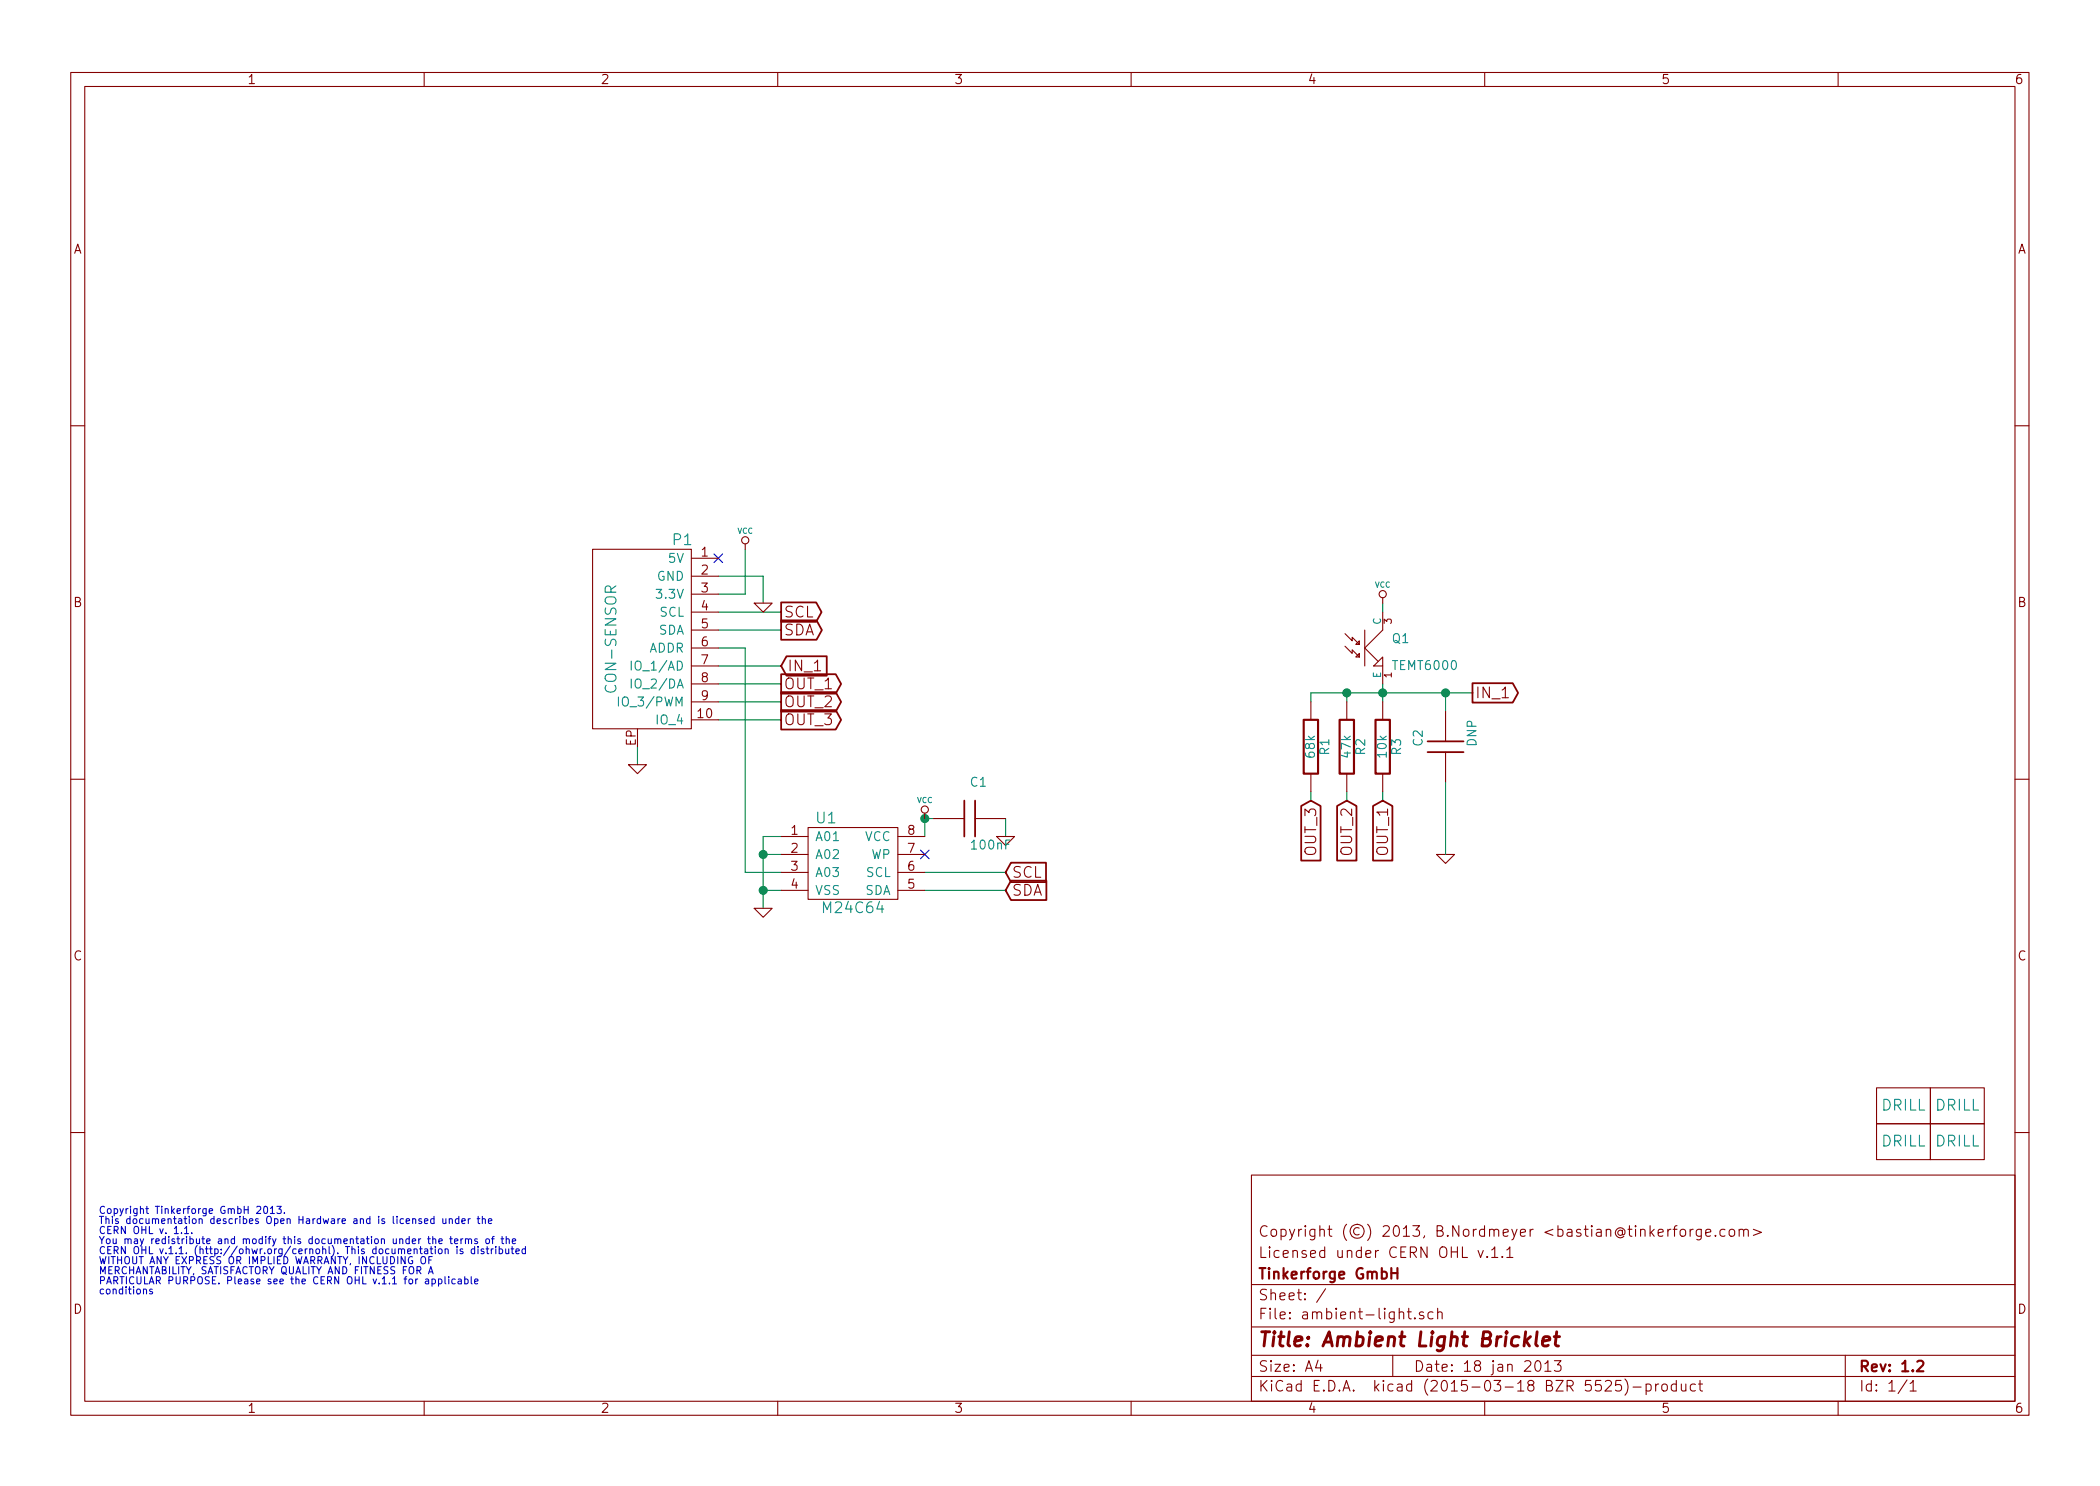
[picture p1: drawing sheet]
<svg xmlns="http://www.w3.org/2000/svg" width="297mm" height="210mm" viewBox="0 0 297 210" stroke-linecap="round" stroke-linejoin="round" font-family="sans-serif">
<g fill="none" stroke="#840000" stroke-width=".15">
<path d="M10 10.3h277v189.9h-277zM12 12.2h273v186.1h-273zM60 10.3v1.9M110 10.3v1.9M160 10.3v1.9M210 10.3v1.9M260 10.3v1.9M10 60.2h2M83.8 77.7h14v25.4h-14zM97.8 79h3.8M105.4 77v.7M285 60.2h2"/>
<path d="M97.8 81.5h3.8M97.8 84.1h3.8M97.8 86.6h3.8M97.8 89.1h3.8M97.8 91.7h3.8M97.8 94.2h3.8M97.8 96.8h3.8M97.8 99.3h3.8M106.7 85.3h2.5l-1.3 1.3zM185.4 99.3v2.5M190.2 91.4l1.1 1.1v-.6l1 1.1M190.2 89.7l1.1 1v-.5l1 1"/>
<path d="M190.5 99.3v2.5M191.8 93l.5-.5v.5zM191.8 91.2l.5-.5v.5zM193 89.1v5.1M195.6 84.6v.7M195.6 93v1.2h-1.3zM195.6 86.6v2.5l-2.6 2.6 1.9 1.9M195.6 94.2v2.6M195.6 99.3v2.5M10 110.3h2M88.9 108.2h2.5l-1.2 1.3zM97.8 101.8h3.8"/>
<path d="M110.5 118.4h3.8M114.3 117.1h12.7v10.1h-12.7zM127 118.4h3.8M130.8 115.1v.7M132.1 115.8h4.3M137.9 115.8h4.3M141 118.4h2.5l-1.3 1.2zM185.4 109.5v2.5M190.5 109.5v2.5M195.6 109.5v2.5M204.5 100.6v4.3M204.5 106.4v4.3"/>
<path d="M285 110.3h2M106.7 128.5h2.5l-1.3 1.3zM110.5 120.9h3.8M110.5 123.4h3.8M110.5 126h3.8M127 120.9h3.8M127 123.4h3.8M127 126h3.8M203.2 120.9h2.5l-1.2 1.3zM265.4 159h7.6v5.1h-7.6zM265.4 153.9h7.6v5.1h-7.6zM273 153.9h7.7v5.1h-7.7z"/>
<path d="M273 159h7.7v5.1h-7.7zM10 160.2h2M177 166.3h108v32h-108zM209.1 176.9l.3 1 .4-1M210.4 177.8v.1l-.1-.1h.1v.1M211 176.9l.4-.5v1.5M211 177.9h.9M212.5 177.8h.1l-.1 .1-.1-.1h.1v.1M213.1 176.9l.5-.5v1.5M213.1 177.9h.9M236.3 173.9l-.2 .1-.2 .2M236.7 173.9h.5"/>
<path d="M237.2 173.4l-.3 .1v.2v1.2M237.7 174.1a.41 .41 0 0 1 .7 .1v.4a.41 .41 0 0 1-.4 .3 .41 .41 0 0 1-.4-.3zM239.1 173.9v1M239.5 173.9l-.3 .1-.1 .2M240.6 173.9v1.3a.39 .39 0 0 1-.6 .2M240.6 174l-.4-.1-.3 .3 .1 .6 .2 .1 .4-.1M241.3 174.4l.7-.1-.1-.3-.4-.1-.2 .2 .1 .7 .1 .1 .4-.1M242.6 174.8h.1l-.1 .1v-.1v.1M244 174l-.4-.1-.3 .3 .1 .6 .2 .1 .4-.1M244.7 174.1a.41 .41 0 0 1 .7 .1v.4a.41 .41 0 0 1-.4 .3 .41 .41 0 0 1-.4-.3zM246 174.1a.38 .38 0 0 1 .6 0v.8M246 173.9v1"/>
<path d="M246.6 174.1a.36 .36 0 0 1 .4-.2 .36 .36 0 0 1 .3 .2v.8M248 173.9l1.1 .5-1.1 .4M285 160.2h2M60 198.3v1.9M110 198.3v1.9M160 198.3v1.9M177 194.8h108M177 191.8h108M177 187.8h108M177 181.8h108M186.4 192.5l-.3 1h.9M186.8 193v1"/>
<path d="M187.5 182.3l-1.3 2M197 191.8v3M199.1 185.6h.5M199.3 185.1v1.3l.2 .2h.1M200.1 186.5h.1l-.1 .1v-.1v.1M201.3 185.7a.37 .37 0 0 0-.5 .1v.1a.54 .54 0 0 0 .5 .3l.1 .1-.1 .2-.1 .1-.4-.1M202.7 185.7l-.4-.1-.3 .3 .1 .6 .2 .1 .4-.1M203.4 185.7a.38 .38 0 0 1 .6 .1v.8M203.4 185.1v1.5M210 198.3v1.9M217.2 192.7a.35 .35 0 0 1 .4-.2 .35 .35 0 0 1 .3 .3 .77 .77 0 0 1-.5 1.2 .9 .9 0 0 1-.2-1.3zM218.5 193l.4-.5v1.5"/>
<path d="M218.5 194h.9M219.9 192.5h.9l-.5 .6 .4 .1 .1 .2-.1 .5-.2 .1h-.4l-.2-.1M227.1 195.5l.2-.2 .5 .1a.37 .37 0 0 1 .1 .6l-.9 .8h.9M229.3 195.3h-.7l-.1 .7a.62 .62 0 0 1 .7 0l.2 .2-.1 .5-.2 .1h-.4l-.2-.1M229.8 195.1a1.71 1.71 0 0 1 0 2.3M231 196.3h1.1M232.8 195.9a.48 .48 0 0 1 .7 .1l.1 .1-.1 .6a.48 .48 0 0 1-.7 0M232.8 195.8v1.5M234.2 195.8v1M234.6 195.8l-.3 .1-.1 .2M235.1 196a.41 .41 0 0 1 .7 .1v.4a.41 .41 0 0 1-.4 .3 .41 .41 0 0 1-.3-.3zM237.1 195.9l-.4-.1-.3 .3 .1 .6 .2 .1 .4-.1"/>
<path d="M237.1 195.3v1.5M237.8 195.8l.1 .9a.4 .4 0 0 0 .6 0M238.5 195.8v1M239.8 195.9l-.4-.1-.3 .3 .1 .6 .2 .1 .4-.1M240.3 195.8h.5M240.5 195.3v1.3l.2 .2h.1M260 198.3v1.9M261 191.8v6.5M269.7 195.2l-1.2 2M270.2 195.8l.4-.5v1.5M270.2 196.8h.8"/>
<circle cx="105.4" cy="76.4" r=".51"/>
<circle cx="195.6" cy="84.1" r=".51"/>
<circle cx="130.8" cy="114.5" r=".51"/>
</g>
<path d="M184.4 101.8h2v7.7h-2zM189.5 101.8h2v7.7h-2zM194.6 101.8h2v7.7h-2zM197.7 179.4v1.5M196.8 180.1h.9M271.2 192.7l.2-.2 .5 .1a.37 .37 0 0 1 .1 .6l-.9 .8h1" fill="none" stroke="#840000" stroke-width=".3"/>
<path d="M217.4 188.4l-.2 1.8 .3 .2M218.2 189.8l1-.2v-.4l-.6-.1-.3 .3-.1 .8v.1l.2 .1 .6-.1M219.8 189.1h.8M220.2 188.4l-.2 1.8 .1 .1 .3 .1" fill="none" stroke="#840000" stroke-width=".41"/>
<g fill="none" stroke="#0000c2" stroke-width=".15">
<path d="M26.1 173.8l.3-.3v1M27.1 174.4v.1M36.3 170.8l.4-.1 .2 .1v.2l-.6 .7h.6M37.4 170.8l.2-.1a.59 .59 0 0 1-.1 1l-.1-.1-.1-.3zM38.3 171l.2-.3v1M39.2 170.7h.6l-.4 .4 .4 .1v.4l-.2 .1-.4-.1M40.2 171.6v.1M59.7 177.8h.4a.67 .67 0 0 1-.1 1h-.3a.78 .78 0 0 1 0-1zM60 172.8l.5-.1v-.2l-.3-.1-.2 .2 .1 .5h.4M60.7 178.3h.3M60.7 180h.5M61.1 177.8h-.4v1"/>
<path d="M61.2 175.4l.1-.1h.3v.7M61.2 174.9v1.1M61.4 172.5l-.3-.1-.2 .2 .1 .5h.4M61.4 172.1v1M62.1 175.6l.5-.1-.1-.2h-.3l-.1 .1v.5h.4M62.1 176.8l.2-.1 .2 .2v.3l-.2 .2-.2-.1-.1-.1zM62.6 172.4l.1 .7h.2l.2-.1M63 176.8l.1-.1 .2 .1 .1 .6M63 176.7v.7M63.1 172.4v.7M63.6 172.5l.1-.1 .2 .1 .1 .6M63.6 172.4v.7"/>
<path d="M63.6 175.3h.4M63.8 174.9v.9l.2 .2M64.3 175.6l.5-.1-.1-.2h-.3l-.1 .1v.5h.4M64.6 176.4v.1M64.6 176.7v.7M64.9 172.5l-.3-.1-.2 .2 .1 .5h.4M64.9 172.1v1M65.2 175.3v.7M65.3 172.8l.5-.1v-.2l-.3-.1-.2 .2 .1 .5h.4M65.5 176.8l-.3-.1-.1 .2 .1 .2h.3v.2h-.4M65.5 175.3h-.2l-.1 .2M65.8 175.4l.2-.1h.2l.1 .7"/>
<path d="M65.8 175.3v.7M66.2 172.4v.7M66.3 175.4l.1-.1h.2l.1 .7M66.5 172.4l-.2 .1-.1 .1M67.1 176.8l-.3-.1-.2 .2 .1 .4h.4M67.1 176.4v1M67.5 172.4h.4M67.5 175.3h-.2l-.2 .1 .1 .2 .3 .1v.2h-.4M67.6 176.4v.1M67.6 176.7v.7M67.6 172.1v.9l.3 .1M68.2 172.5l.2-.1 .2 .1 .1 .6"/>
<path d="M68.2 172.1v1M68.4 176.8l-.2-.1-.2 .2 .2 .2h.2v.2h-.4M68.8 176.7h.3M68.8 175.3h.2l.2 .2v.3l-.2 .2-.2-.1-.1-.1zM68.9 176.4v.8l.2 .2M69.1 172.8l.5-.1-.1-.2-.3-.1-.1 .2v.5h.4M69.5 176.7v.7M69.5 175.3h.4M69.8 176.7l-.2 .1-.1 .1M69.9 174.9l-.2 .2v.9M70.1 176.4v.1M70.1 176.7v.7"/>
<path d="M70.6 176.8l.3-.1 .2 .2-.1 .4h-.4M70.6 176.4v1M70.9 175.3h.3M71 174.9v.9l.2 .2M71.5 176.7l.1 .6 .2 .1 .2-.1M71.6 175.4l.1-.1h.3v.7M71.6 174.9v1.1M72 176.7v.7M72.3 176.7h.4M72.4 176.4v.8l.3 .2M72.5 175.6l.4-.1v-.2h-.3l-.1 .1v.5h.4M73 177.1l.5-.1-.1-.2-.3-.1-.1 .2v.4h.4"/>
<path d="M74.3 176.8l-.3-.1-.2 .2 .1 .4h.4M74.3 176.4v1M21.5 182.4h-.2l-.1 .1 .1 .2 .2 .1v.2h-.3M60.6 180.2l.3-1 .4 1M61.1 181h.3l.2 .2-.1 .4h-.4M61.1 181v1M62 181h.3l.2 .2-.1 .4h-.4M62 181v1M62.9 180.6v.9l.2 .2M63.5 180.6v.1M63.5 181v.7M64.4 181h-.3l-.2 .2 .1 .4h.4"/>
<path d="M64.8 181h.4l.1 .7M65.3 181.2l-.4 .1-.1 .1 .1 .3 .4-.1M65.7 181h.3l.2 .2-.1 .4h-.4M65.7 180.6v1.1M66.6 180.6v.9l.2 .2M67.1 181.3l.5-.1v-.2h-.3l-.2 .1 .1 .5h.4"/>
</g>
<path d="M101 78.4l1.2 1.2M102.2 78.4l-1.2 1.2M130.2 120.3l1.2 1.2M131.4 120.3l-1.2 1.2" fill="none" stroke="#000084" stroke-width=".15"/>
<g fill="none" stroke="#008400" stroke-width=".15">
<path d="M105.4 77.7v6.4h-3.8M101.6 91.7h3.8v31.7h5.1M101.6 99.3h8.9M101.6 89.1h8.9M101.6 81.5h6.3v3.8M101.6 86.6h8.9M101.6 94.2h8.9M101.6 96.8h8.9M190.5 98v1.3M195.6 85.3v1.3M195.6 96.8v2.5M204.5 98v2.6"/>
<path d="M208.3 98h-22.9v1.3M90.2 105.7v2.5M101.6 101.8h8.9M110.5 118.4h-2.6v10.1M132.1 115.8h-1.3v2.6M142.2 115.8v2.6M185.4 112v1.3M190.5 112v1.3M195.6 112v1.3M204.5 110.7v10.2M107.9 120.9h2.6M107.9 126h2.6"/>
<path d="M130.8 123.4h11.4M130.8 126h11.4"/>
</g>
<g fill="#008400" stroke="#008400" stroke-width=".25">
<circle cx="195.6" cy="98" r=".51"/>
<circle cx="108" cy="126" r=".51"/>
<circle cx="108" cy="120.9" r=".51"/>
<circle cx="130.8" cy="115.8" r=".51"/>
<circle cx="190.5" cy="98" r=".51"/>
<circle cx="204.5" cy="98" r=".51"/>
</g>
<g fill="none" stroke="#840000" stroke-width=".25">
<path d="M110.5 97.9h7.7l.8 1.4-.8 1.4h-7.7zM110.5 95.4h7.7l.8 1.4-.8 1.3h-7.7zM110.5 87.8h5l.8 1.3-.8 1.4h-5zM110.5 85.2h4.9l.8 1.4-.8 1.4h-4.9zM111.3 92.9h5.6v2.7h-5.6l-.8-1.4zM208.3 96.7h5.7l.7 1.3-.7 1.4h-5.7zM110.5 100.5h7.7l.8 1.3-.8 1.4h-7.7zM136.4 113.3v5.1M137.9 113.3v5.1M184 114l1.4-.7 1.4 .7v7.8h-2.8zM189.1 114l1.4-.7 1.4 .7v7.8h-2.8zM194.2 114l1.4-.7 1.4 .7v7.8h-2.8z"/>
<path d="M201.9 106.4h5.1M201.9 104.9h5.1M143 124.6h5v2.7h-5l-.8-1.3zM143 122.1h5v2.7h-5l-.8-1.4z"/>
</g>
<path d="M87.5 98.6v1.3M89.3 93.5v1.3M89.3 96.1v1.3" fill="none" stroke="#008484" stroke-width=".15"/>
<text font-size="2.8" fill="#840000" x="178" y="190.5">Title: Ambient Light Bricklet</text>
<g font-size="2.1" fill="#008484">
<text x="95.2" y="77.1">P1</text>
<text x="87.2" y="97.6" transform="rotate(-90 87.2 97.6)">CON-SENSOR</text>
<text x="115.5" y="116.5">U1</text>
<text x="116.6" y="129.2">M24C64</text>
<text x="266.1" y="157.1">DRILL</text>
<text x="273.7" y="157.1">DRILL</text>
<text x="266.1" y="162.2">DRILL</text>
<text x="273.7" y="162.2">DRILL</text>
</g>
<g font-size="2.1" fill="#840000">
<text x="110.9" y="89.9">SDA</text>
<text x="110.9" y="87.4">SCL</text>
<text x="111.4" y="95">IN_1</text>
<text x="110.9" y="100.1">OUT_2</text>
<text x="110.9" y="97.5">OUT_1</text>
<text x="208.7" y="98.8">IN_1</text>
<text x="110.9" y="102.6">OUT_3</text>
<text x="143.2" y="124.2">SCL</text>
<text x="186.2" y="121" transform="rotate(-90 186.2 121)">OUT_3</text>
<text x="191.3" y="121" transform="rotate(-90 191.3 121)">OUT_2</text>
<text x="196.3" y="121" transform="rotate(-90 196.3 121)">OUT_1</text>
<text x="143.2" y="126.7">SDA</text>
<text x="178" y="178">Licensed under CERN OHL v.1.1</text>
<text x="178" y="175">Copyright (©) 2013, B.Nordmeyer &lt;bastian@tinkerforge.com&gt;</text>
<text x="178" y="184">Sheet: /</text>
<text x="178" y="181">Tinkerforge GmbH</text>
<text x="178" y="186.7">File: ambient-light.sch</text>
<text x="178" y="196.9">KiCad E.D.A. kicad (2015-03-18 BZR 5525)-product</text>
<text x="178" y="194.1">Size: A4</text>
<text x="200" y="194.1">Date: 18 jan 2013</text>
<text x="263" y="194.1">Rev: 1.2</text>
<text x="263" y="196.9">Id: 1/1</text>
</g>
<g font-size="1.8" fill="#840000">
<text x="35" y="11.9">1</text>
<text x="85" y="11.9">2</text>
<text x="135" y="11.9">3</text>
<text x="185" y="11.9">4</text>
<text x="235" y="11.9">5</text>
<text x="285" y="11.9">6</text>
<text x="10.4" y="35.9">A</text>
<text x="285.4" y="35.9">A</text>
<text x="99.2" y="78.7">1</text>
<text x="99.2" y="81.3">2</text>
<text x="99.2" y="83.8">3</text>
<text x="10.4" y="85.9">B</text>
<text x="99.2" y="86.4">4</text>
<text x="99.2" y="88.9">5</text>
<text x="285.4" y="85.9">B</text>
<text x="99.2" y="91.4">6</text>
<text x="99.2" y="94">7</text>
<text x="98.7" y="101.6">10</text>
<text x="99.2" y="96.5">8</text>
<text x="99.2" y="99.1">9</text>
<text x="89.9" y="105.6" transform="rotate(-90 89.9 105.6)">EP</text>
<text x="111.9" y="118.1">1</text>
<text x="128.4" y="118.1">8</text>
<text x="111.9" y="120.6">2</text>
<text x="111.9" y="123.2">3</text>
<text x="111.9" y="125.7">4</text>
<text x="128.4" y="125.7">5</text>
<text x="128.4" y="123.2">6</text>
<text x="128.4" y="120.6">7</text>
<text x="10.4" y="135.9">C</text>
<text x="285.4" y="135.9">C</text>
<text x="10.4" y="185.9">D</text>
<text x="285.4" y="185.9">D</text>
<text x="35" y="199.9">1</text>
<text x="85" y="199.9">2</text>
<text x="135" y="199.9">3</text>
<text x="185" y="199.9">4</text>
<text x="235" y="199.9">5</text>
<text x="285" y="199.9">6</text>
</g>
<g font-size="1.8" fill="#008484">
<text x="92.8" y="82.2">GND</text>
<text x="94.6" y="79.6">5V</text>
<text x="93" y="89.8">SDA</text>
<text x="93.1" y="84.7">3.3V</text>
<text x="93.2" y="87.2">SCL</text>
<text x="89.9" y="94.9">IO_1/AD</text>
<text x="91.7" y="92.3">ADDR</text>
<text x="197" y="91">Q1</text>
<text x="197.2" y="94.8">TEMT6000</text>
<text x="88.1" y="99.9">IO_3/PWM</text>
<text x="89.9" y="97.4">IO_2/DA</text>
<text x="92.9" y="102.5">IO_4</text>
<text x="186" y="107.1" transform="rotate(-90 186 107.1)">68k</text>
<text x="188" y="106.8" transform="rotate(-90 188 106.8)">R1</text>
<text x="191.1" y="107.1" transform="rotate(-90 191.1 107.1)">47k</text>
<text x="193.1" y="106.8" transform="rotate(-90 193.1 106.8)">R2</text>
<text x="196.1" y="107.1" transform="rotate(-90 196.1 107.1)">10k</text>
<text x="198.2" y="106.8" transform="rotate(-90 198.2 106.8)">R3</text>
<text x="201.2" y="105.5" transform="rotate(-90 201.2 105.5)">C2</text>
<text x="208.8" y="105.6" transform="rotate(-90 208.8 105.6)">DNP</text>
<text x="137.3" y="111.3">C1</text>
<text x="115.3" y="119">A01</text>
<text x="122.3" y="119">VCC</text>
<text x="115.3" y="121.5">A02</text>
<text x="115.3" y="124.1">A03</text>
<text x="122.5" y="124.1">SCL</text>
<text x="123.1" y="121.5">WP</text>
<text x="137.6" y="120.2">100nF</text>
<text x="115.3" y="126.6">VSS</text>
<text x="122.3" y="126.6">SDA</text>
</g>
<g font-size="1.4" fill="#008484">
<text x="195.3" y="88.4" transform="rotate(-90 195.3 88.4)">C</text>
<text x="195.3" y="96" transform="rotate(-90 195.3 96)">E</text>
</g>
<g font-size="1.4" fill="#840000">
<text x="196.8" y="88.3" transform="rotate(-90 196.8 88.3)">3</text>
<text x="196.8" y="95.9" transform="rotate(-90 196.8 95.9)">1</text>
</g>
<g font-size="1.4" fill="#0000c2">
<text x="14" y="171.7">Copyright Tinkerforge GmbH 2013.</text>
<text x="14" y="173.2">This documentation describes Open Hardware and is licensed under the</text>
<text x="14" y="174.6">CERN OHL v. 1.1.</text>
<text x="14" y="176">You may redistribute and modify this documentation under the terms of the</text>
<text x="14" y="177.4">CERN OHL v.1.1. (http://ohwr.org/cernohl). This documentation is distributed</text>
<text x="14" y="178.9">WITHOUT ANY EXPRESS OR IMPLIED WARRANTY, INCLUDING OF</text>
<text x="14" y="180.3">MERCHANTABILITY, SATISFACTORY QUALITY AND FITNESS FOR A</text>
<text x="14" y="181.7">PARTICULAR PURPOSE. Please see the CERN OHL v.1.1 for applicable</text>
<text x="14" y="183.1">conditions</text>
</g>
<g font-size="1.1" fill="#008484">
<text x="104.3" y="75.5">VCC</text>
<text x="194.5" y="83.1">VCC</text>
<text x="129.7" y="113.6">VCC</text>
</g>
</svg>
